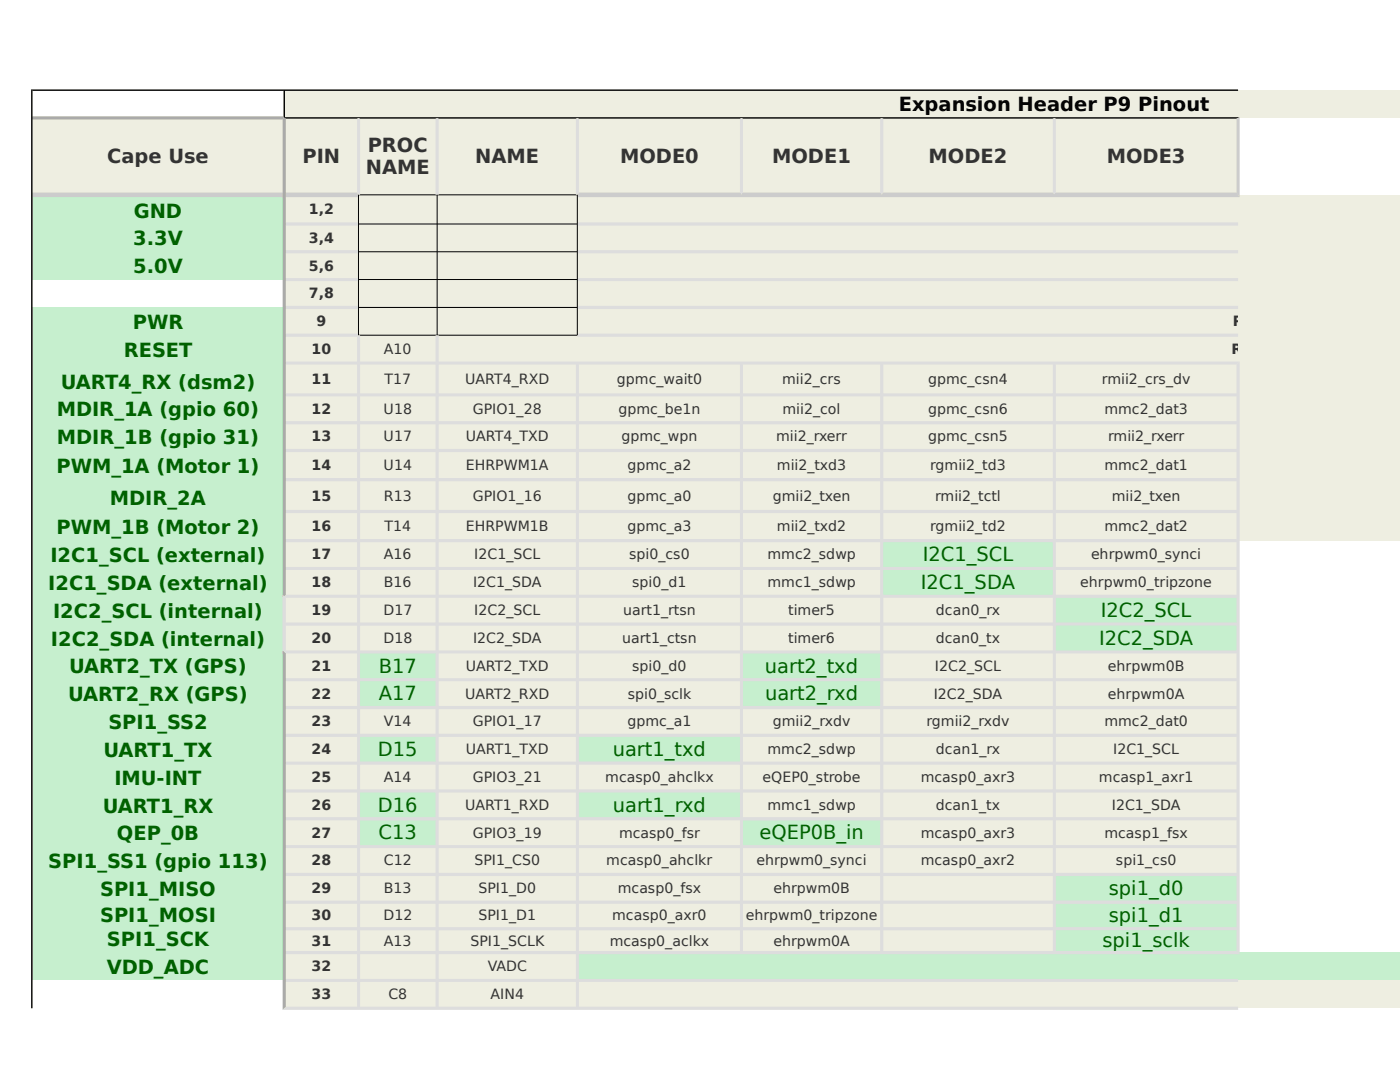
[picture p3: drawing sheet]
<svg xmlns="http://www.w3.org/2000/svg" width="279mm" height="216mm" viewBox="0 0 279 216" stroke-linecap="round" stroke-linejoin="round" font-family="sans-serif">
<g fill="#eeeee1">
<path d="M56.7 17.9h222.7v5.6h-222.7z" fill-rule="evenodd"/>
<path d="M6.3 23.5h240.8v15.3h-240.8z" fill-rule="evenodd"/>
</g>
<path d="M6.3 38.8h50.4v17h-50.4z" fill-rule="evenodd" fill="#c6efce"/>
<g fill="#eeeee1">
<path d="M56.7 38.8h222.7v17h-222.7z" fill-rule="evenodd"/>
<path d="M56.7 55.7h222.7v5.6h-222.7z" fill-rule="evenodd"/>
</g>
<path d="M6.3 61.3h50.4v46.5h-50.4z" fill-rule="evenodd" fill="#c6efce"/>
<path d="M56.7 61.3h222.7v46.5h-222.7z" fill-rule="evenodd" fill="#eeeee1"/>
<path d="M6.3 107.8h50.4v11.2h-50.4z" fill-rule="evenodd" fill="#c6efce"/>
<path d="M56.7 107.8h119.2v11.2h-119.2z" fill-rule="evenodd" fill="#eeeee1"/>
<path d="M175.9 107.8h34.5v11.2h-34.5z" fill-rule="evenodd" fill="#c6efce"/>
<path d="M210.4 107.8h36.7v11.2h-36.7z" fill-rule="evenodd" fill="#eeeee1"/>
<path d="M6.3 119h50.4v11.1h-50.4z" fill-rule="evenodd" fill="#c6efce"/>
<path d="M56.7 119h153.7v11.1h-153.7z" fill-rule="evenodd" fill="#eeeee1"/>
<g fill="#c6efce">
<path d="M210.4 119h36.7v11.1h-36.7z" fill-rule="evenodd"/>
<path d="M6.3 130h50.4v11.1h-50.4z" fill-rule="evenodd"/>
</g>
<path d="M56.7 130h14.8v11.1h-14.8z" fill-rule="evenodd" fill="#eeeee1"/>
<path d="M71.5 130h15.7v11.1h-15.7z" fill-rule="evenodd" fill="#c6efce"/>
<path d="M87.2 130h60.8v11.1h-60.8z" fill-rule="evenodd" fill="#eeeee1"/>
<path d="M148 130h28v11.1h-28z" fill-rule="evenodd" fill="#c6efce"/>
<path d="M175.9 130h71.2v11.1h-71.2z" fill-rule="evenodd" fill="#eeeee1"/>
<path d="M6.3 141.1h50.4v5.6h-50.4z" fill-rule="evenodd" fill="#c6efce"/>
<path d="M56.7 141.1h190.4v5.6h-190.4z" fill-rule="evenodd" fill="#eeeee1"/>
<path d="M6.3 146.7h50.4v5.6h-50.4z" fill-rule="evenodd" fill="#c6efce"/>
<path d="M56.7 146.7h14.8v5.6h-14.8z" fill-rule="evenodd" fill="#eeeee1"/>
<path d="M71.5 146.7h15.7v5.6h-15.7z" fill-rule="evenodd" fill="#c6efce"/>
<path d="M87.2 146.7h28v5.6h-28z" fill-rule="evenodd" fill="#eeeee1"/>
<path d="M115.2 146.7h32.8v5.6h-32.8z" fill-rule="evenodd" fill="#c6efce"/>
<path d="M148 146.7h99.1v5.6h-99.1z" fill-rule="evenodd" fill="#eeeee1"/>
<path d="M6.3 152.2h50.4v5.6h-50.4z" fill-rule="evenodd" fill="#c6efce"/>
<path d="M56.7 152.2h190.4v5.6h-190.4z" fill-rule="evenodd" fill="#eeeee1"/>
<path d="M6.3 157.8h50.4v5.6h-50.4z" fill-rule="evenodd" fill="#c6efce"/>
<path d="M56.7 157.8h14.8v5.6h-14.8z" fill-rule="evenodd" fill="#eeeee1"/>
<path d="M71.5 157.8h15.7v5.6h-15.7z" fill-rule="evenodd" fill="#c6efce"/>
<path d="M87.2 157.8h28v5.6h-28z" fill-rule="evenodd" fill="#eeeee1"/>
<path d="M115.2 157.8h32.8v5.6h-32.8z" fill-rule="evenodd" fill="#c6efce"/>
<path d="M148 157.8h99.1v5.6h-99.1z" fill-rule="evenodd" fill="#eeeee1"/>
<path d="M6.3 163.3h50.4v5.6h-50.4z" fill-rule="evenodd" fill="#c6efce"/>
<path d="M56.7 163.3h14.8v5.6h-14.8z" fill-rule="evenodd" fill="#eeeee1"/>
<path d="M71.5 163.3h15.7v5.6h-15.7z" fill-rule="evenodd" fill="#c6efce"/>
<path d="M87.2 163.3h60.8v5.6h-60.8z" fill-rule="evenodd" fill="#eeeee1"/>
<path d="M148 163.3h28v5.6h-28z" fill-rule="evenodd" fill="#c6efce"/>
<path d="M175.9 163.3h71.2v5.6h-71.2z" fill-rule="evenodd" fill="#eeeee1"/>
<path d="M6.3 168.9h50.4v5.5h-50.4z" fill-rule="evenodd" fill="#c6efce"/>
<path d="M56.7 168.9h190.4v5.5h-190.4z" fill-rule="evenodd" fill="#eeeee1"/>
<path d="M6.3 174.5h50.4v15.6h-50.4z" fill-rule="evenodd" fill="#c6efce"/>
<path d="M56.7 174.5h153.7v15.6h-153.7z" fill-rule="evenodd" fill="#eeeee1"/>
<g fill="#c6efce">
<path d="M210.4 174.5h36.7v15.6h-36.7z" fill-rule="evenodd"/>
<path d="M6.3 190h50.4v5.6h-50.4z" fill-rule="evenodd"/>
</g>
<path d="M56.7 190h58.5v5.6h-58.5z" fill-rule="evenodd" fill="#eeeee1"/>
<path d="M115.2 190h164.2v5.6h-164.2z" fill-rule="evenodd" fill="#c6efce"/>
<path d="M56.7 195.6h222.7v5.6h-222.7z" fill-rule="evenodd" fill="#eeeee1"/>
<path d="M6.2 17.9h240.9v.2h-240.6z" fill-rule="evenodd" fill="#000"/>
<path d="M6.5 23.2h50.1l.1 .3-.3 .3h-49.9l-.2-.3z" fill-rule="evenodd" fill="#aaa"/>
<path d="M56.9 23.4h190.4l-.5 .3h-189.8l-.3-.2z" fill-rule="evenodd" fill="#000"/>
<path d="M6.5 38.4h64.8l.2 .5v.4h-65l-.2-.4z" fill-rule="evenodd" fill="#ccc"/>
<path d="M71.5 38.9h43.7" fill="none" stroke="#000" stroke-width=".2"/>
<path d="M115.5 38.4h131.3l.6 .9h-132.1l-.1-.4z" fill-rule="evenodd" fill="#ccc"/>
<path d="M57 44.4h14.5v.6h-14.5l-.3-.3z" fill-rule="evenodd" fill="#ddd"/>
<path d="M71.5 44.7h43.7" fill="none" stroke="#000" stroke-width=".2"/>
<g fill="#ddd">
<path d="M115.3 44.4h131.8v.6h-131.8z" fill-rule="evenodd"/>
<path d="M56.7 50.2l.3-.3h14.5v.7h-14.5z" fill-rule="evenodd"/>
</g>
<path d="M71.5 50.2h43.7" fill="none" stroke="#000" stroke-width=".2"/>
<g fill="#ddd">
<path d="M115.3 49.9h131.8v.7h-131.8z" fill-rule="evenodd"/>
<path d="M56.7 55.8l.3-.3h14.5v.6h-14.5z" fill-rule="evenodd"/>
</g>
<path d="M71.5 55.8h43.7" fill="none" stroke="#000" stroke-width=".2"/>
<g fill="#ddd">
<path d="M115.3 55.5h131.8v.6h-131.8z" fill-rule="evenodd"/>
<path d="M57 61h14.5v.7h-14.5l-.3-.4z" fill-rule="evenodd"/>
</g>
<path d="M71.5 61.3h43.7" fill="none" stroke="#000" stroke-width=".2"/>
<g fill="#ddd">
<path d="M115.3 61h131.8v.7h-131.8z" fill-rule="evenodd"/>
<path d="M56.7 66.9l.3-.3h14.5v.3l-.2 .3h-14.3z" fill-rule="evenodd"/>
</g>
<path d="M71.5 66.9h43.7" fill="none" stroke="#000" stroke-width=".2"/>
<g fill="#ddd">
<path d="M115.3 66.6h131.8v.6h-131.9z" fill-rule="evenodd"/>
<path d="M56.7 72.4l.3-.3h190.4l-.6 .6h-189.8z" fill-rule="evenodd"/>
<path d="M56.7 78.8l.3-.3h189.8l.3 .3-.3 .3h-189.8z" fill-rule="evenodd"/>
<path d="M56.7 84.3l.3-.3h189.8l.3 .3-.3 .4h-189.8z" fill-rule="evenodd"/>
<path d="M56.7 89.9l.3-.3h189.8l.3 .3-.3 .3h-189.8z" fill-rule="evenodd"/>
<path d="M56.7 95.7l.3-.3h189.8l.3 .3-.3 .3h-189.8z" fill-rule="evenodd"/>
<path d="M57 101.7h189.8l.3 .4-.3 .3h-189.8l-.3-.3z" fill-rule="evenodd"/>
<path d="M56.7 107.9l.3-.3h189.8l.3 .3-.3 .3h-189.8z" fill-rule="evenodd"/>
<path d="M56.7 113.4l.3-.3h189.8l.3 .3-.3 .3h-189.8z" fill-rule="evenodd"/>
<path d="M57 118.7h189.8l.3 .3-.3 .3h-189.8l-.3-.3z" fill-rule="evenodd"/>
<path d="M56.7 124.5l.3-.3h189.8l.3 .3-.3 .3h-189.8z" fill-rule="evenodd"/>
<path d="M56.7 130.1l.3-.3h189.8l.3 .3-.3 .3h-189.8z" fill-rule="evenodd"/>
<path d="M56.7 135.6l.3-.3h189.8l.3 .3-.3 .3h-189.8z" fill-rule="evenodd"/>
<path d="M56.7 141.2l.3-.3h189.8l.3 .3-.3 .3h-189.8z" fill-rule="evenodd"/>
<path d="M56.7 146.7l.3-.3h189.8l.3 .3-.3 .3h-189.8z" fill-rule="evenodd"/>
<path d="M56.7 152.3l.3-.3h189.8l.3 .3-.3 .3h-189.8z" fill-rule="evenodd"/>
<path d="M56.7 157.8l.3-.3h189.8l.3 .3-.3 .4h-189.8z" fill-rule="evenodd"/>
<path d="M57 163.1h189.8l.3 .3-.3 .3h-189.8l-.3-.3z" fill-rule="evenodd"/>
<path d="M56.7 168.9l.3-.3h189.8l.3 .3-.3 .3h-189.8z" fill-rule="evenodd"/>
<path d="M57 174.2h189.8l.3 .3-.3 .3h-189.8l-.3-.3z" fill-rule="evenodd"/>
<path d="M57 179.7h189.8l.3 .3-.3 .3h-189.8l-.3-.3z" fill-rule="evenodd"/>
<path d="M57 185h189.8l.3 .3-.3 .3h-189.8l-.3-.3z" fill-rule="evenodd"/>
<path d="M57 189.8h189.8l.6 .6h-190.4l-.3-.3z" fill-rule="evenodd"/>
<path d="M56.7 195.6l.3-.3h190.1v.6h-190.1z" fill-rule="evenodd"/>
<path d="M56.4 201.5l.6-.6h190.1v.6z" fill-rule="evenodd"/>
</g>
<g fill="#000">
<path d="M56.7 18l.2 .1v5.3l-.2 .1-.1-.3v-5.1z" fill-rule="evenodd"/>
<path d="M6.2 17.9l.3 .2v183.1h-.3z" fill-rule="evenodd"/>
</g>
<path d="M56.4 23.8l.3-.3 .3 .2v95l-.6 .6z" fill-rule="evenodd" fill="#aaa"/>
<path d="M56.4 118.7l.6 .6v10.5l-.6 .6z" fill-rule="evenodd" fill="#ddd"/>
<path d="M56.4 129.8l.6 .6v70.5l-.6 .6z" fill-rule="evenodd" fill="#aaa"/>
<path d="M71.3 23.7l.2-.2 .4 .2v15.2h-.4l-.2-.5z" fill-rule="evenodd" fill="#ddd"/>
<path d="M71.5 38.9v28" fill="none" stroke="#000" stroke-width=".2"/>
<g fill="#ddd">
<path d="M71.5 66.9h.4v134l-.4 .3-.2-.3v-133.7z" fill-rule="evenodd"/>
<path d="M86.9 23.7l.3-.2 .4 .2v15.2h-.7z" fill-rule="evenodd"/>
</g>
<path d="M87.2 38.9v28" fill="none" stroke="#000" stroke-width=".2"/>
<g fill="#ddd">
<path d="M86.9 66.9h.7v134l-.4 .3-.3-.3z" fill-rule="evenodd"/>
<path d="M114.9 23.7l.3-.2 .3 .2v14.7l-.3 .5h-.3z" fill-rule="evenodd"/>
</g>
<path d="M115.2 38.9v28" fill="none" stroke="#000" stroke-width=".2"/>
<g fill="#ddd">
<path d="M115.2 72.4l.3 .3v128.2l-.3 .3-.3-.3v-128.2z" fill-rule="evenodd"/>
<path d="M147.7 23.7l.3-.2 .3 .2v14.7l-.3 .5-.3-.5z" fill-rule="evenodd"/>
<path d="M148 72.4l.3 .3v117.1l-.3 .3-.3-.3v-117.1z" fill-rule="evenodd"/>
<path d="M175.6 23.7l.4-.2 .3 .2v14.7l-.3 .5-.4-.5z" fill-rule="evenodd"/>
<path d="M176 72.4l.3 .3v117.1l-.3 .3-.4-.3v-117.1z" fill-rule="evenodd"/>
<path d="M210.1 23.7l.3-.2 .3 .2v14.7l-.3 .5-.3-.5z" fill-rule="evenodd"/>
<path d="M210.4 72.4l.3 .3v117.1l-.3 .3-.3-.3v-117.1z" fill-rule="evenodd"/>
</g>
<path d="M246.8 23.7l.6-.3v15.9l-.6-.9z" fill-rule="evenodd" fill="#ccc"/>
<path d="M246.8 72.7l.6-.6v118.3l-.6-.6z" fill-rule="evenodd" fill="#ddd"/>
<text font-size="3.9" x="179.4" y="22.1">Expansion Header P9 Pinout</text>
<g font-size="3.9" fill="#333">
<text x="21.4" y="32.6">Cape Use</text>
<text x="60.4" y="32.6">PIN</text>
<text x="73" y="34.8">NAME</text>
<text x="73.4" y="30.3">PROC</text>
<text x="94.9" y="32.6">NAME</text>
<text x="123.8" y="32.6">MODE0</text>
<text x="154.1" y="32.6">MODE1</text>
<text x="185.3" y="32.6">MODE2</text>
<text x="220.9" y="32.6">MODE3</text>
</g>
<g font-size="3.9" fill="#006100">
<text x="26.7" y="43.4">GND</text>
<text x="26.6" y="49">3.3V</text>
<text x="26.6" y="54.5">5.0V</text>
<text x="26.5" y="65.6">PWR</text>
<text x="24.7" y="71.2">RESET</text>
<text x="12.1" y="77.5">UART4_RX (dsm2)</text>
<text x="11.3" y="83.1">MDIR_1A (gpio 60)</text>
<text x="11.4" y="88.6">MDIR_1B (gpio 31)</text>
<text x="11.3" y="94.4">PWM_1A (Motor 1)</text>
<text x="21.9" y="100.8">MDIR_2A</text>
<text x="11.3" y="106.6">PWM_1B (Motor 2)</text>
<text x="10.1" y="112.2">I2C1_SCL (external)</text>
<text x="184.1" y="112">I2C1_SCL</text>
<text x="9.6" y="117.7">I2C1_SDA (external)</text>
<text x="183.8" y="117.5">I2C1_SDA</text>
<text x="10.6" y="123.3">I2C2_SCL (internal)</text>
<text x="219.7" y="123.1">I2C2_SCL</text>
<text x="10.2" y="128.8">I2C2_SDA (internal)</text>
<text x="219.4" y="128.7">I2C2_SDA</text>
<text x="13.8" y="134.4">UART2_TX (GPS)</text>
<text x="75.6" y="134.2">B17</text>
<text x="152.6" y="134.2">uart2_txd</text>
<text x="13.6" y="139.9">UART2_RX (GPS)</text>
<text x="75.6" y="139.7">A17</text>
<text x="152.7" y="139.7">uart2_rxd</text>
<text x="21.6" y="145.5">SPI1_SS2</text>
<text x="20.6" y="151">UART1_TX</text>
<text x="75.4" y="150.8">D15</text>
<text x="122.3" y="150.8">uart1_txd</text>
<text x="22.8" y="156.6">IMU-INT</text>
<text x="75.4" y="162">D16</text>
<text x="122.3" y="162">uart1_rxd</text>
<text x="20.5" y="162.1">UART1_RX</text>
<text x="23.3" y="167.7">QEP_0B</text>
<text x="75.6" y="167.5">C13</text>
<text x="151.6" y="167.5">eQEP0B_in</text>
<text x="9.6" y="173.2">SPI1_SS1 (gpio 113)</text>
<text x="20" y="178.8">SPI1_MISO</text>
<text x="221.3" y="178.6">spi1_d0</text>
<text x="20" y="184">SPI1_MOSI</text>
<text x="221.3" y="184">spi1_d1</text>
<text x="21.3" y="188.8">SPI1_SCK</text>
<text x="220" y="189.1">spi1_sclk</text>
<text x="21.3" y="194.4">VDD_ADC</text>
</g>
<g font-size="2.8" fill="#333">
<text x="61.6" y="42.8">1,2</text>
<text x="61.6" y="48.4">3,4</text>
<text x="61.6" y="54">5,6</text>
<text x="61.6" y="59.5">7,8</text>
<text x="63.1" y="65.1">9</text>
<text x="246.1" y="65.1">PWR_BUT</text>
<text x="62.2" y="70.6">10</text>
<text x="76.6" y="70.6">A10</text>
<text x="245.8" y="70.6">Reset Out</text>
<text x="62.2" y="76.6">11</text>
<text x="76.7" y="76.6">T17</text>
<text x="92.8" y="76.6">UART4_RXD</text>
<text x="123.1" y="76.6">gpmc_wait0</text>
<text x="156.1" y="76.6">mii2_crs</text>
<text x="185.2" y="76.6">gpmc_csn4</text>
<text x="219.9" y="76.6">rmii2_crs_dv</text>
<text x="62.2" y="82.5">12</text>
<text x="76.6" y="82.5">U18</text>
<text x="94.4" y="82.5">GPIO1_28</text>
<text x="123.4" y="82.5">gpmc_be1n</text>
<text x="156.2" y="82.5">mii2_col</text>
<text x="185.2" y="82.5">gpmc_csn6</text>
<text x="220.4" y="82.5">mmc2_dat3</text>
<text x="62.2" y="88.1">13</text>
<text x="76.6" y="88.1">U17</text>
<text x="93" y="88.1">UART4_TXD</text>
<text x="124" y="88.1">gpmc_wpn</text>
<text x="154.9" y="88.1">mii2_rxerr</text>
<text x="185.2" y="88.1">gpmc_csn5</text>
<text x="221.2" y="88.1">rmii2_rxerr</text>
<text x="62.2" y="93.8">14</text>
<text x="76.6" y="93.8">U14</text>
<text x="93" y="93.8">EHRPWM1A</text>
<text x="125.2" y="93.8">gpmc_a2</text>
<text x="155" y="93.8">mii2_txd3</text>
<text x="185.6" y="93.8">rgmii2_td3</text>
<text x="220.4" y="93.8">mmc2_dat1</text>
<text x="62.2" y="99.9">15</text>
<text x="76.6" y="99.9">R13</text>
<text x="94.4" y="99.9">GPIO1_16</text>
<text x="125.2" y="99.9">gpmc_a0</text>
<text x="154.2" y="99.9">gmii2_txen</text>
<text x="186.6" y="99.9">rmii2_tctl</text>
<text x="221.9" y="99.9">mii2_txen</text>
<text x="62.2" y="105.9">16</text>
<text x="76.7" y="105.9">T14</text>
<text x="93" y="105.9">EHRPWM1B</text>
<text x="125.2" y="105.9">gpmc_a3</text>
<text x="155" y="105.9">mii2_txd2</text>
<text x="185.6" y="105.9">rgmii2_td2</text>
<text x="220.4" y="105.9">mmc2_dat2</text>
<text x="62.2" y="111.6">17</text>
<text x="76.6" y="111.6">A16</text>
<text x="94.7" y="111.6">I2C1_SCL</text>
<text x="125.6" y="111.6">spi0_cs0</text>
<text x="153.2" y="111.6">mmc2_sdwp</text>
<text x="217.7" y="111.6">ehrpwm0_synci</text>
<text x="62.2" y="117.2">18</text>
<text x="76.6" y="117.2">B16</text>
<text x="94.4" y="117.2">I2C1_SDA</text>
<text x="126.2" y="117.2">spi0_d1</text>
<text x="153.2" y="117.2">mmc1_sdwp</text>
<text x="215.6" y="117.2">ehrpwm0_tripzone</text>
<text x="62.2" y="122.7">19</text>
<text x="76.5" y="122.7">D17</text>
<text x="94.7" y="122.7">I2C2_SCL</text>
<text x="124.4" y="122.7">uart1_rtsn</text>
<text x="157.3" y="122.7">timer5</text>
<text x="186.8" y="122.7">dcan0_rx</text>
<text x="62.2" y="128.3">20</text>
<text x="76.5" y="128.3">D18</text>
<text x="94.4" y="128.3">I2C2_SDA</text>
<text x="124.1" y="128.3">uart1_ctsn</text>
<text x="157.3" y="128.3">timer6</text>
<text x="186.8" y="128.3">dcan0_tx</text>
<text x="62.2" y="133.8">21</text>
<text x="93" y="133.8">UART2_TXD</text>
<text x="126.2" y="133.8">spi0_d0</text>
<text x="186.6" y="133.8">I2C2_SCL</text>
<text x="221.1" y="133.8">ehrpwm0B</text>
<text x="62.2" y="139.4">22</text>
<text x="92.8" y="139.4">UART2_RXD</text>
<text x="125.3" y="139.4">spi0_sclk</text>
<text x="186.3" y="139.4">I2C2_SDA</text>
<text x="221.1" y="139.4">ehrpwm0A</text>
<text x="62.2" y="144.9">23</text>
<text x="76.6" y="144.9">V14</text>
<text x="94.4" y="144.9">GPIO1_17</text>
<text x="125.2" y="144.9">gpmc_a1</text>
<text x="154.2" y="144.9">gmii2_rxdv</text>
<text x="184.9" y="144.9">rgmii2_rxdv</text>
<text x="220.4" y="144.9">mmc2_dat0</text>
<text x="62.2" y="150.5">24</text>
<text x="93" y="150.5">UART1_TXD</text>
<text x="153.2" y="150.5">mmc2_sdwp</text>
<text x="186.8" y="150.5">dcan1_rx</text>
<text x="222.1" y="150.5">I2C1_SCL</text>
<text x="62.2" y="156">25</text>
<text x="62.2" y="161.6">26</text>
<text x="76.6" y="156">A14</text>
<text x="92.8" y="161.6">UART1_RXD</text>
<text x="94.4" y="156">GPIO3_21</text>
<text x="120.8" y="156">mcasp0_ahclkx</text>
<text x="152.2" y="156">eQEP0_strobe</text>
<text x="153.2" y="161.6">mmc1_sdwp</text>
<text x="183.8" y="156">mcasp0_axr3</text>
<text x="186.8" y="161.6">dcan1_tx</text>
<text x="219.3" y="156">mcasp1_axr1</text>
<text x="221.9" y="161.6">I2C1_SDA</text>
<text x="62.2" y="167.1">27</text>
<text x="94.4" y="167.1">GPIO3_19</text>
<text x="123.5" y="167.1">mcasp0_fsr</text>
<text x="183.8" y="167.1">mcasp0_axr3</text>
<text x="220.4" y="167.1">mcasp1_fsx</text>
<text x="62.2" y="172.7">28</text>
<text x="76.6" y="172.7">C12</text>
<text x="94.7" y="172.7">SPI1_CS0</text>
<text x="121" y="172.7">mcasp0_ahclkr</text>
<text x="151" y="172.7">ehrpwm0_synci</text>
<text x="183.8" y="172.7">mcasp0_axr2</text>
<text x="222.7" y="172.7">spi1_cs0</text>
<text x="62.2" y="178.2">29</text>
<text x="76.6" y="178.2">B13</text>
<text x="95.5" y="178.2">SPI1_D0</text>
<text x="123.3" y="178.2">mcasp0_fsx</text>
<text x="154.3" y="178.2">ehrpwm0B</text>
<text x="62.2" y="183.7">30</text>
<text x="76.5" y="183.7">D12</text>
<text x="95.5" y="183.7">SPI1_D1</text>
<text x="122.2" y="183.7">mcasp0_axr0</text>
<text x="148.8" y="183.7">ehrpwm0_tripzone</text>
<text x="62.2" y="188.7">31</text>
<text x="76.6" y="188.7">A13</text>
<text x="93.9" y="188.7">SPI1_SCLK</text>
<text x="121.7" y="188.7">mcasp0_aclkx</text>
<text x="154.3" y="188.7">ehrpwm0A</text>
<text x="62.2" y="193.8">32</text>
<text x="97.3" y="193.8">VADC</text>
<text x="62.2" y="199.4">33</text>
<text x="77.5" y="199.4">C8</text>
<text x="97.9" y="199.4">AIN4</text>
</g>
</svg>
